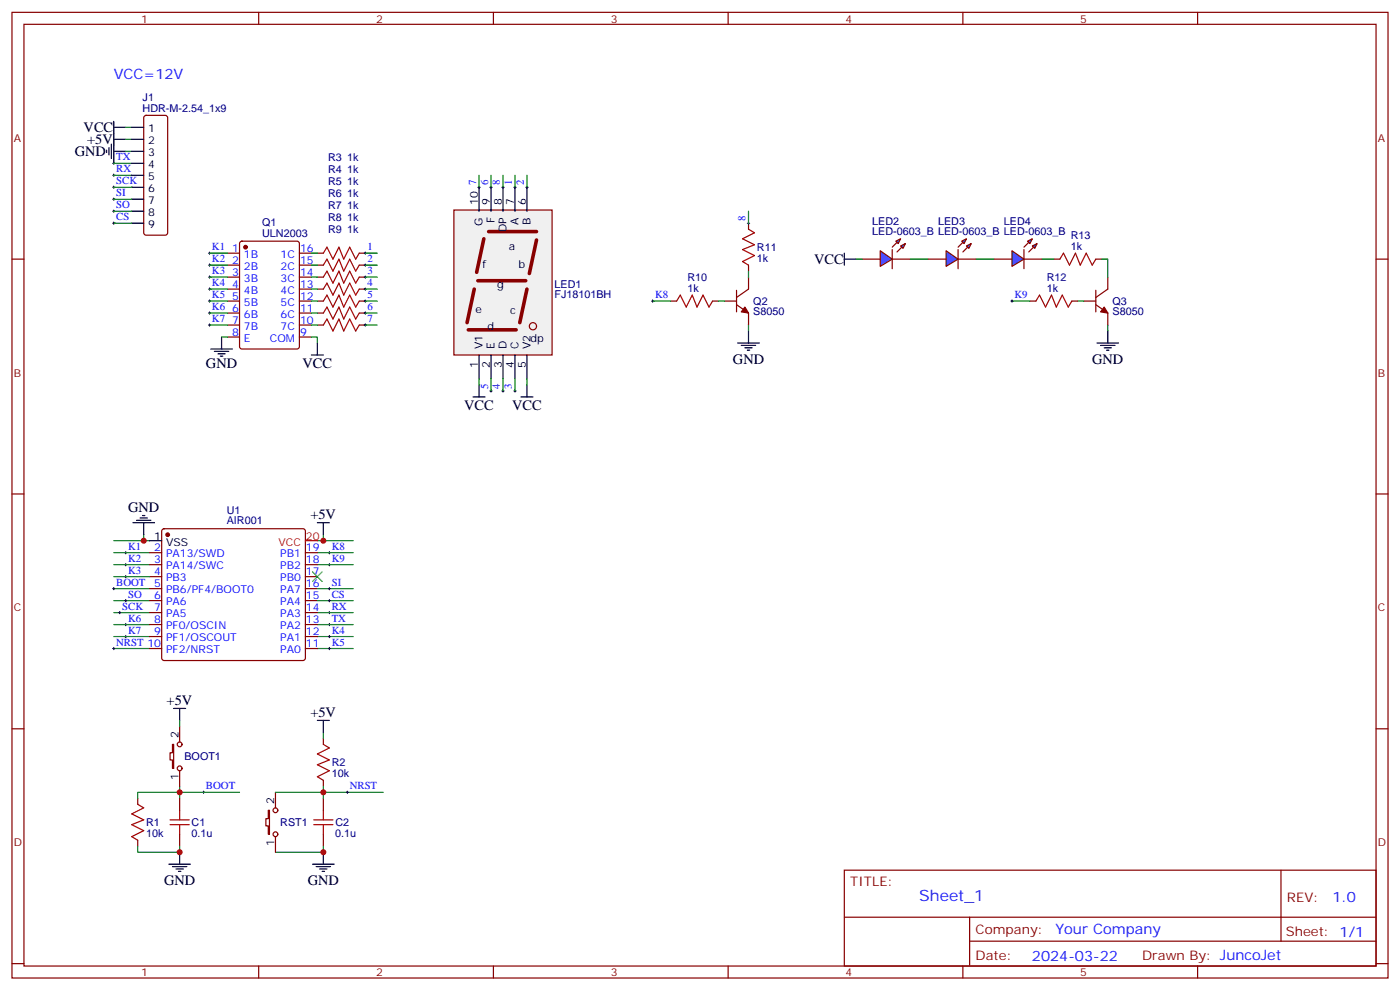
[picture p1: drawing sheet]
<svg xmlns="http://www.w3.org/2000/svg" width="412mm" height="292mm" viewBox="0 0 412 292" stroke-linecap="round" stroke-linejoin="round" font-family="sans-serif">
<g fill="none" stroke="#870000" stroke-width=".35">
<path d="M3.5 3.6h405.4v284.4h-405.4zM7.1 7.2h398.2v277.2h-398.2zM76.2 3.6v3.6M145.3 3.6v3.6M214.5 3.6v3.6M283.6 3.6v3.6M352.8 3.6v3.6M3.5 76.3h3.6M405.3 76.3h3.6M3.5 145.5h3.6M405.3 145.5h3.6M3.5 214.6h3.6"/>
<path d="M405.3 214.6h3.6M248.7 256.2h156.6v28.2h-156.6zM377.3 256.2v20.9M248.7 270.1h156.5M285.6 277.1h119.6M285.6 270.1v14.1M3.5 283.7h3.6M76.2 284.4v3.6M145.3 284.4v3.6M214.5 284.4v3.6M283.6 284.4v3.6M352.8 284.4v3.6"/>
<path d="M405.3 283.7h3.6"/>
</g>
<path d="M133.7 61.8h28.9v42.7h-28.9z" fill="#f0f0f0" stroke="#870000" stroke-width=".35"/>
<path d="M142.5 70.3l-2.1 9.9M143.9 68.2h14.1M158 70.7l-2.1 9.8M137.9 97.1h14.1M139.7 85.1l-2.1 9.9M140.8 82.7h14.1M155.2 85.1l-2.1 9.9" fill="none" stroke="#870000" stroke-width="1.1"/>
<circle cx="157" cy="96.1" r="1.06" fill="#f0f0f0" stroke="#870000" stroke-width=".35"/>
<g fill="none" stroke="#000" stroke-width=".35">
<path d="M33.5 37.5h3.5M33.5 35.7v12M31.4 44.2v.7M32.1 43.5v2.1M32.8 42.4v4.3M33.5 41h3.5M33.5 44.6h3.5M141.1 55.1v7.1M144.6 55.1v7.1M148.2 55.1v7.1M151.7 55.1v7.1M155.2 55.1v7.1"/>
<path d="M65.3 99.2v3.6M220.5 97.5v3.5M62.1 102.8h6.3M63.1 103.5h4.3M64.2 104.2h2.1M64.9 104.9h.7M91.7 104.5h3.5M93.5 101v3.5M139.3 116.9h3.6M141.1 104.5v7.1M141.1 113.3v3.6M144.6 104.5v7.1"/>
<path d="M148.2 104.5v7.1M151.7 104.5v7.1M153.5 116.9h3.5M155.2 104.5v7.1M155.2 113.3v3.6M217.3 101h6.4M218.4 101.7h4.2M219.4 102.4h2.1M220.1 103.1h.7M39.2 153.9h6.3M40.2 153.2h4.2M41.3 152.5h2.1"/>
<path d="M42 151.8h.7M42.3 153.9v3.5M44.1 159.2h3.5M93.5 153.9h3.5M95.2 153.9v3.5M93.5 212.1h3.5M95.2 212.1v3.6M49.7 254.5h6.4M50.8 255.2h4.2M51.9 255.9h2.1M52.6 256.6h.7M52.9 250.9v3.6"/>
<path d="M92.1 254.5h6.3M93.1 255.2h4.3M94.2 255.9h2.1M94.9 256.6h.7M95.2 250.9v3.6"/>
</g>
<g fill="none" stroke="#008700" stroke-width=".35">
<path d="M37 37.5h1.8M33.5 48.1h5.3M33.5 51.6h5.3M37 41h1.8M37 44.6h1.8M141.1 51.6v3.5M144.6 51.6v3.5M148.2 51.6v3.5M151.7 51.6v3.5M155.2 51.6v3.5M61.7 78.1h5.3M61.7 74.5h5.3"/>
<path d="M91.7 78.1h1.8M91.7 74.5h1.8M107.6 78.1h3.5M107.6 74.5h3.5M220.5 62.2v3.5M220.5 79.8v1.8M61.7 95.7h5.3M61.7 92.2h5.3M61.7 88.7h5.3M61.7 85.1h5.3M61.7 81.6h5.3M65.3 99.2h1.7"/>
<path d="M91.7 99.2h1.8v1.8M91.7 95.7h1.8M91.7 92.2h1.8M91.7 88.7h1.8M91.7 85.1h1.8M91.7 81.6h1.8M107.6 95.7h3.5M107.6 92.2h3.5M107.6 88.7h3.5M107.6 85.1h3.5M107.6 81.6h3.5M192.3 88.7h5.3"/>
<path d="M211.7 88.7h1.7M220.5 95.7v1.8M141.1 111.6v1.7M144.6 111.6v3.5M148.2 111.6v3.5M151.7 111.6v3.5M155.2 111.6v1.7M33.5 159.2h10.6M42.3 157.4v1.8M93.5 159.2h10.6M95.2 157.4v1.8M33.5 176.8h10.6"/>
<path d="M33.5 173.3h10.6M33.5 166.3h10.6M33.5 162.7h10.6M33.5 169.8h10.6M93.5 166.3h10.6M93.5 162.7h10.6M33.5 187.4h10.6M33.5 183.9h10.6M33.5 180.4h10.6M33.5 191h10.6M93.5 187.4h10.6M93.5 183.9h10.6"/>
<path d="M93.5 180.4h10.6M93.5 191h10.6M95.2 215.7v1.7M52.9 233.3h17.7M52.9 231.5v3.6M81.1 233.3h31.8M95.2 231.5v3.6M95.2 249.2v1.7h-14.1"/>
</g>
<g fill="none" stroke="#870000" stroke-width=".35">
<path d="M67 74.5h3.6M67 78.1h3.6M70.8 71.2l.5-.2h16.2l.6 .4 .1 30.7-.5 .6-16.4 .1-.7-.5v-30.6zM88.2 74.5h3.5M88.2 78.1h3.5M93.5 74.5h1.7M93.5 78.1h1.7M105.8 74.5h1.8M105.8 78.1h1.8M220.5 65.7v1.8M220.5 78.1v1.7M67 81.6h3.6"/>
<path d="M67 85.1h3.6M67 88.7h3.6M67 92.2h3.6M67 95.7h3.6M67 99.2h3.6M88.2 81.6h3.5M88.2 85.1h3.5M88.2 88.7h3.5M88.2 92.2h3.5M88.2 95.7h3.5M88.2 99.2h3.5M93.5 81.6h1.7"/>
<path d="M93.5 85.1h1.7M93.5 88.7h1.7M93.5 92.2h1.7M93.5 95.7h1.7M105.8 81.6h1.8M105.8 85.1h1.8M105.8 88.7h1.8M105.8 92.2h1.8M105.8 95.7h1.8M197.6 88.7h1.7M209.9 88.7h1.8M213.4 88.7h3.6"/>
<path d="M217 89.7l3.5 2.5v3.5M217 85.5v6.3M220.5 81.6v3.5l-3.5 2.5M47.9 155.9l.4-.2h41l.5 .2 .2 .5v37.4l-.3 .5-.4 .2h-41l-.5-.2-.2-.5v-37.4zM44.1 162.7h3.5M44.1 166.3h3.5M44.1 169.8h3.5M44.1 173.3h3.5M44.1 176.8h3.5M90 162.7h3.5M90 166.3h3.5M90 169.8h3.5"/>
<path d="M90 173.3h3.5M90 176.8h3.5M44.1 180.4h3.5M44.1 183.9h3.5M44.1 187.4h3.5M44.1 191h3.5M90 180.4h3.5M90 183.9h3.5M90 187.4h3.5M90 191h3.5M95.2 217.4v1.8M52.9 235.1v3.5"/>
<path d="M79 238.6h.4v7h-.4v-2.4h-.7v-2.1h.7zM81.1 233.3v4.6M95.2 229.8v1.7M95.2 235.1v3.5M52.9 245.6v3.6M81.1 246.3v4.6M95.2 245.6v3.6"/>
<circle cx="81.1" cy="238.6" r=".71"/>
<circle cx="81.1" cy="245.6" r=".71"/>
</g>
<g fill="#870000" stroke="#870000" stroke-width=".35">
<path d="M219.4 90.4l1.1 1.8-2.1-.4z"/>
<circle cx="72.3" cy="72.8" r=".53"/>
<circle cx="49.4" cy="157.4" r=".53"/>
</g>
<g fill="none" stroke="#a10000" stroke-width=".35">
<path d="M95.2 74.5l1.1-1.7 1.8 3.5 1.7-3.5 1.4 3.5 1.8-3.5 1.8 3.5 1-1.8M95.2 78.1l1.1-1.8 1.8 3.5 1.7-3.5 1.4 3.5 1.8-3.5 1.8 3.5 1-1.7M220.5 67.5l1.7 1-3.5 1.8 3.5 1.8-3.5 1.4 3.5 1.7-3.5 1.8 1.8 1.1M95.2 92.2l1.1-1.8 1.8 3.5 1.7-3.5 1.4 3.5 1.8-3.5 1.8 3.5 1-1.7M95.2 95.7l1.1-1.8 1.8 3.6 1.7-3.6 1.4 3.6 1.8-3.6 1.8 3.6 1-1.8M95.2 81.6l1.1-1.8 1.8 3.6 1.7-3.6 1.4 3.6 1.8-3.6 1.8 3.6 1-1.8M95.2 85.1l1.1-1.7 1.8 3.5 1.7-3.5 1.4 3.5 1.8-3.5 1.8 3.5 1-1.8M95.2 88.7l1.1-1.8 1.8 3.5 1.7-3.5 1.4 3.5 1.8-3.5 1.8 3.5 1-1.7M199.3 88.7l1.1-1.8 1.7 3.5 1.8-3.5 1.4 3.5 1.8-3.5 1.7 3.5 1.1-1.7M95.2 219.2l1.8 1-3.5 1.8 3.5 1.8-3.5 1.4 3.5 1.7-3.5 1.8 1.7 1.1M52.9 238.6v2.8M95.2 238.6v2.8"/>
<path d="M50.1 242.8h5.6M50.1 241.4h5.6M52.9 242.8v2.8M92.4 242.8h5.7M92.4 241.4h5.7M95.2 242.8v2.8"/>
</g>
<g fill="none" stroke="#000" stroke-width=".29">
<path d="M33.2 48.1h.7M33.2 51.6h.7M33.5 47.7v.7M33.5 51.3v.7M140.8 55.1h.7M141.1 54.8v.7M144.3 55.1h.7M144.6 54.8v.7M147.8 55.1h.7M148.2 54.8v.7M151.3 55.1h.7M151.7 54.8v.7"/>
<path d="M154.9 55.1h.7M155.2 54.8v.7M61.4 74.5h.7M61.4 78.1h.7M61.7 74.2v.7M61.7 77.7v.7M107.2 74.5h.7M107.2 78.1h.7M107.6 74.2v.7M107.6 77.7v.7M220.1 65.7h.7M220.5 65.4v.7"/>
<path d="M61.4 81.6h.7M61.4 85.1h.7M61.4 88.7h.7M61.4 92.2h.7M61.4 95.7h.7M61.7 81.2v.8M61.7 84.8v.7M61.7 88.3v.7M61.7 91.8v.7M61.7 95.4v.7M107.2 81.6h.7M107.2 85.1h.7"/>
<path d="M107.2 88.7h.7M107.2 92.2h.7M107.2 95.7h.7M107.6 81.2v.8M107.6 84.8v.7M107.6 88.3v.7M107.6 91.8v.7M107.6 95.4v.7M191.9 88.7h.7M192.3 88.3v.7M144.3 115.1h.7M144.6 114.8v.7"/>
<path d="M147.8 115.1h.7M148.2 114.8v.7M151.3 115.1h.7M151.7 114.8v.7M33.2 173.3h.7M33.5 173v.7M36.7 166.3h.7M36.7 162.7h.7M36.7 169.8h.7M37 162.4v.7M37 165.9v.7M37 169.4v.7"/>
<path d="M96.7 166.3h.7M96.7 162.7h.7M97 162.4v.7M97 165.9v.7M33.2 191h.7M33.5 190.6v.7M36.7 187.4h.7M36.7 183.9h.7M37 183.6v.7M37 187.1v.7M96.7 183.9h.7M96.7 180.4h.7"/>
<path d="M97 180v.7M97 183.6v.7M59.6 233.3h.7M60 232.9v.7M102 233.3h.7M102.3 232.9v.7"/>
</g>
<path d="M90 159.2h3.5" fill="none" stroke="#f00" stroke-width=".35"/>
<path d="M259.3 73.8l3.5 2.5-3.5 2.1z" fill="#09f" stroke="#870000" stroke-width=".35"/>
<path d="M262.8 73.5v5.6z" fill="#f00" stroke="#870000" stroke-width=".35"/>
<g fill="#870000" stroke="#870000" stroke-width=".35">
<path d="M262.8 72.8l1.4-1.4z"/>
<path d="M264.2 74.2l1.4-1.4z"/>
</g>
<g fill="#09f" stroke="#870000" stroke-width=".35">
<path d="M263.9 71l1.4-.7-.7 1.4z"/>
<path d="M265.3 72.4l1.4-.7-.7 1.4z"/>
</g>
<path d="M254 76.3h5.3M262.8 76.3h5.3" fill="none" stroke="#870000" stroke-width=".35"/>
<path d="M278.7 73.8l3.5 2.5-3.5 2.1z" fill="#09f" stroke="#870000" stroke-width=".35"/>
<path d="M282.2 73.5v5.6z" fill="#f00" stroke="#870000" stroke-width=".35"/>
<g fill="#870000" stroke="#870000" stroke-width=".35">
<path d="M282.2 72.8l1.4-1.4z"/>
<path d="M283.6 74.2l1.4-1.4z"/>
</g>
<g fill="#09f" stroke="#870000" stroke-width=".35">
<path d="M283.3 71l1.4-.7-.7 1.4z"/>
<path d="M284.7 72.4l1.4-.7-.7 1.4z"/>
</g>
<path d="M273.4 76.3h5.3M282.2 76.3h5.3" fill="none" stroke="#870000" stroke-width=".35"/>
<path d="M298.1 73.8l3.5 2.5-3.5 2.1z" fill="#09f" stroke="#870000" stroke-width=".35"/>
<path d="M301.6 73.5v5.6z" fill="#f00" stroke="#870000" stroke-width=".35"/>
<g fill="#870000" stroke="#870000" stroke-width=".35">
<path d="M303 71.4l-1.4 1.4z"/>
<path d="M303 74.2l1.4-1.4z"/>
</g>
<g fill="#09f" stroke="#870000" stroke-width=".35">
<path d="M302.7 71l1.4-.7-.7 1.4z"/>
<path d="M304.1 72.4l1.4-.7-.7 1.4z"/>
</g>
<g fill="none" stroke="#870000" stroke-width=".35">
<path d="M42.6 34.2l.4-.2h5.7l.5 .2 .2 .5v33.8l-.2 .5-.5 .3h-5.7l-.5-.3-.2-.5v-33.8zM292.8 76.3h5.3M301.6 76.3h5.3M310.4 76.3h1.8M322.8 76.3h1.8M303.4 88.7h1.8M315.7 88.7h1.8M319.3 88.7h3.5M322.8 89.7l3.5 2.5v3.5M322.8 85.5v6.3M326.3 81.6v3.5l-3.5 2.5M50.8 219.2h.4v7h-.4v-2.4h-.7v-2.1h.7z"/>
<path d="M52.9 213.9v4.6M40.6 235.1v1.7M52.9 226.9v4.6M40.6 247.4v1.8"/>
<circle cx="52.9" cy="219.2" r=".71"/>
<circle cx="52.9" cy="226.2" r=".71"/>
</g>
<g fill="none" stroke="#008700" stroke-width=".35">
<path d="M33.5 55.1h5.3M33.5 58.7h5.3M33.5 62.2h5.3M33.5 65.7h5.3M252.2 76.3h1.8M268.1 76.3h5.3M287.5 76.3h5.3M306.9 76.3h3.5M324.6 76.3h1.7v5.3M298.1 88.7h5.3M317.5 88.7h1.8M326.3 95.7v1.8"/>
<path d="M93.5 173.3h10.6M93.5 176.8h10.6M52.9 212.1v1.8M52.9 233.3h-12.3v1.8M40.6 249.2v1.7h12.3v-1.7"/>
</g>
<g fill="none" stroke="#000" stroke-width=".29">
<path d="M33.2 55.1h.7M33.2 58.7h.7M33.5 54.8v.7M33.5 58.3v.7M33.2 62.2h.7M33.2 65.7h.7M33.5 61.8v.7M33.5 65.4v.7M297.7 88.7h.7M298.1 88.3v.7M36.7 176.8h.7M37 176.5v.7"/>
<path d="M96.7 176.8h.7M96.7 173.3h.7M97 173v.7M97 176.5v.7M34.9 180.4h.7M35.3 180v.7M96.7 191h.7M96.7 187.4h.7M97 187.1v.7M97 190.6v.7"/>
</g>
<g fill="none" stroke="#000" stroke-width=".35">
<path d="M38.8 37.5h3.5M38.8 41h3.5M38.8 44.6h3.5M38.8 48.1h3.5M38.8 51.6h3.5M38.8 55.1h3.5M38.8 58.7h3.5M38.8 62.2h3.5M38.8 65.7h3.5M248.7 76.3h3.5M248.7 74.5v3.6M326.3 97.5v3.5"/>
<path d="M323.1 101h6.4M324.2 101.7h4.2M325.3 102.4h2.1M326 103.1h.7M51.2 208.6h3.5M52.9 208.6v3.5"/>
</g>
<path d="M312.2 76.3l1.1-1.8 1.7 3.6 1.8-3.6 1.4 3.6 1.8-3.6 1.7 3.6 1.1-1.8M305.2 88.7l1-1.8 1.8 3.5 1.7-3.5 1.4 3.5 1.8-3.5 1.8 3.5 1-1.7M40.6 236.8l1.7 1.1-3.5 1.7 3.5 1.8-3.5 1.4 3.5 1.8-3.5 1.7 1.8 1.1" fill="none" stroke="#a10000" stroke-width=".35"/>
<path d="M325.3 90.4l1 1.8-2.1-.4z" fill="#870000" stroke="#870000" stroke-width=".35"/>
<path d="M92.1 168.4l2.8 2.8M94.9 168.4l-2.8 2.8" fill="none" stroke="#3c3" stroke-width=".35"/>
<g fill="#c00">
<circle cx="52.9" cy="233.3" r=".88"/>
<circle cx="95.3" cy="233.3" r=".88"/>
<circle cx="95.3" cy="250.9" r=".88"/>
<circle cx="42.3" cy="159.2" r=".88"/>
<circle cx="95.3" cy="159.2" r=".88"/>
<circle cx="52.9" cy="250.9" r=".88"/>
</g>
<text font-size="4.6" fill="#00f" x="270.8" y="265.3">Sheet_1</text>
<g font-size="4.2" fill="#00f">
<text x="33.5" y="23.4">VCC=12V</text>
<text x="392.5" y="265.5">1.0</text>
<text x="310.9" y="275">Your Company</text>
<text x="304" y="282.9">2024-03-22</text>
</g>
<g font-size="4.2">
<text x="24.6" y="38.9">VCC</text>
<text x="22.1" y="46">GND</text>
<text x="25.7" y="42.5">+5V</text>
<text x="239.8" y="77.7">VCC</text>
<text x="215.9" y="107.1">GND</text>
<text x="321.7" y="107.1">GND</text>
<text x="60.7" y="108.4">GND</text>
<text x="89.1" y="108.4">VCC</text>
<text x="136.8" y="120.8">VCC</text>
<text x="150.9" y="120.8">VCC</text>
<text x="37.8" y="150.7">GND</text>
<text x="91.4" y="152.8">+5V</text>
<text x="49.1" y="207.5">+5V</text>
<text x="91.4" y="211">+5V</text>
<text x="48.3" y="260.5">GND</text>
<text x="90.7" y="260.5">GND</text>
</g>
<g font-size="3.9" fill="#800">
<text x="250.5" y="260.8">TITLE:</text>
<text x="379.1" y="265.5">REV:</text>
<text x="287.4" y="275">Company:</text>
<text x="378.7" y="275.6">Sheet: 1/1</text>
<text x="287.4" y="282.7">Date:</text>
<text x="336.4" y="282.8">Drawn By: JuncoJet</text>
</g>
<g font-size="3.2" fill="#800">
<text x="41.6" y="6.6">1</text>
<text x="110.8" y="6.6">2</text>
<text x="179.9" y="6.6">3</text>
<text x="249.1" y="6.6">4</text>
<text x="318.2" y="6.6">5</text>
<text x="4.1" y="41.7">A</text>
<text x="405.9" y="41.7">A</text>
<text x="4.1" y="110.9">B</text>
<text x="405.9" y="110.9">B</text>
<text x="4.1" y="180">C</text>
<text x="405.9" y="180">C</text>
<text x="4.1" y="249.2">D</text>
<text x="405.9" y="249.2">D</text>
<text x="41.6" y="287.4">1</text>
<text x="110.8" y="287.4">2</text>
<text x="179.9" y="287.4">3</text>
<text x="249.1" y="287.4">4</text>
<text x="318.2" y="287.4">5</text>
</g>
<g font-size="3.2" fill="#000080">
<text x="42" y="29.7">J1</text>
<text x="42" y="32.9">HDR-M-2.54_1x9</text>
<text x="96.7" y="47.5">R3</text>
<text x="102.3" y="47.5">1k</text>
<text x="96.7" y="51">R4</text>
<text x="102.3" y="51">1k</text>
<text x="96.7" y="54.5">R5</text>
<text x="96.7" y="58.1">R6</text>
<text x="102.3" y="54.5">1k</text>
<text x="102.3" y="58.1">1k</text>
<text x="96.7" y="61.6">R7</text>
<text x="96.7" y="65.1">R8</text>
<text x="102.3" y="61.6">1k</text>
<text x="102.3" y="65.1">1k</text>
<text x="77.2" y="69.8">ULN2003</text>
<text x="77.2" y="66.6">Q1</text>
<text x="96.7" y="68.7">R9</text>
<text x="102.3" y="68.7">1k</text>
<text x="256.9" y="69.3">LED-0603_B LED-0603_B LED-0603_B</text>
<text x="256.9" y="66.3">LED2</text>
<text x="276.3" y="66.3">LED3</text>
<text x="295.7" y="66.3">LED4</text>
<text x="315.4" y="70.4">R13</text>
<text x="223" y="77">1k</text>
<text x="223" y="73.8">R11</text>
<text x="315.4" y="73.5">1k</text>
<text x="202.5" y="82.7">R10</text>
<text x="308.3" y="82.7">R12</text>
<text x="163.3" y="87.8">FJ18101BH</text>
<text x="163.3" y="84.7">LED1</text>
<text x="202.5" y="85.8">1k</text>
<text x="221.9" y="89.7">Q2</text>
<text x="308.3" y="85.8">1k</text>
<text x="327.7" y="89.7">Q3</text>
<text x="221.9" y="92.9">S8050</text>
<text x="327.7" y="92.9">S8050</text>
<text x="66.8" y="154.3">AIR001</text>
<text x="66.8" y="151.4">U1</text>
<text x="54.3" y="223.9">BOOT1</text>
<text x="97.7" y="225.6">R2</text>
<text x="97.7" y="228.8">10k</text>
<text x="43" y="243.2">R1</text>
<text x="56.4" y="243.2">C1</text>
<text x="82.5" y="243.3">RST1</text>
<text x="98.8" y="243.2">C2</text>
<text x="43" y="246.5">10k</text>
<text x="56.4" y="246.5">0.1u</text>
<text x="98.8" y="246.5">0.1u</text>
</g>
<g font-size="3.2">
<text x="43.6" y="38.9">1</text>
<text x="43.6" y="42.4">2</text>
<text x="43.6" y="46">3</text>
<text x="43.6" y="49.5">4</text>
<text x="43.6" y="53">5</text>
<text x="43.6" y="56.6">6</text>
<text x="43.6" y="60.1">7</text>
<text x="43.6" y="63.6">8</text>
<text x="140.8" y="60.4" transform="rotate(-90 140.8 60.4)">10</text>
<text x="144.3" y="60.4" transform="rotate(-90 144.3 60.4)">9</text>
<text x="145.7" y="65.8" transform="rotate(-90 145.7 65.8)">F</text>
<text x="147.8" y="60.4" transform="rotate(-90 147.8 60.4)">8</text>
<text x="151.3" y="60.4" transform="rotate(-90 151.3 60.4)">7</text>
<text x="154.9" y="60.4" transform="rotate(-90 154.9 60.4)">6</text>
<text x="43.6" y="67.1">9</text>
<text x="142.2" y="66.4" transform="rotate(-90 142.2 66.4)">G</text>
<text x="149.2" y="68.3" transform="rotate(-90 149.2 68.3)">DP</text>
<text x="152.8" y="66.1" transform="rotate(-90 152.8 66.1)">A</text>
<text x="156.3" y="66.1" transform="rotate(-90 156.3 66.1)">B</text>
<text x="149.9" y="73.5">a</text>
<text x="142.2" y="78.8">f</text>
<text x="152.8" y="78.8">b</text>
<text x="146.4" y="84.8">g</text>
<text x="140.1" y="92.2">e</text>
<text x="150.3" y="92.5">c</text>
<text x="143.6" y="97.1">d</text>
<text x="156.3" y="100.6">dp</text>
<text x="142.2" y="102.8" transform="rotate(-90 142.2 102.8)">V1</text>
<text x="145.7" y="102.8" transform="rotate(-90 145.7 102.8)">E</text>
<text x="149.2" y="102.8" transform="rotate(-90 149.2 102.8)">D</text>
<text x="152.8" y="102.8" transform="rotate(-90 152.8 102.8)">C</text>
<text x="156.3" y="102.8" transform="rotate(-90 156.3 102.8)">V2</text>
<text x="140.8" y="108.3" transform="rotate(-90 140.8 108.3)">1</text>
<text x="144.3" y="108.3" transform="rotate(-90 144.3 108.3)">2</text>
<text x="147.8" y="108.3" transform="rotate(-90 147.8 108.3)">3</text>
<text x="151.3" y="108.3" transform="rotate(-90 151.3 108.3)">4</text>
<text x="154.9" y="108.3" transform="rotate(-90 154.9 108.3)">5</text>
<text x="45.4" y="158.9">1</text>
<text x="48.9" y="160.6">VSS</text>
<text x="52.6" y="217.4" transform="rotate(-90 52.6 217.4)">2</text>
<text x="52.6" y="229.7" transform="rotate(-90 52.6 229.7)">1</text>
<text x="80.8" y="236.8" transform="rotate(-90 80.8 236.8)">2</text>
<text x="80.8" y="249.1" transform="rotate(-90 80.8 249.1)">1</text>
</g>
<g font-size="3.2" fill="#00f">
<text x="34.2" y="47.2">TX</text>
<text x="34.2" y="50.7">RX</text>
<text x="34.2" y="54.3">SCK</text>
<text x="34.2" y="57.8">SI</text>
<text x="140.2" y="54.4" transform="rotate(-90 140.2 54.4)">7</text>
<text x="143.8" y="54.4" transform="rotate(-90 143.8 54.4)">6</text>
<text x="147.3" y="54.4" transform="rotate(-90 147.3 54.4)">8</text>
<text x="150.8" y="54.4" transform="rotate(-90 150.8 54.4)">1</text>
<text x="154.3" y="54.4" transform="rotate(-90 154.3 54.4)">2</text>
<text x="34.2" y="61.3">SO</text>
<text x="34.2" y="64.8">CS</text>
<text x="219.6" y="65" transform="rotate(-90 219.6 65)">8</text>
<text x="62.4" y="73.7">K1</text>
<text x="62.4" y="77.2">K2</text>
<text x="68.4" y="74.2">1</text>
<text x="68.4" y="77.7">2</text>
<text x="71.9" y="76">1B</text>
<text x="82.7" y="76">1C</text>
<text x="88.4" y="77.7">15</text>
<text x="88.4" y="74.2">16</text>
<text x="108.3" y="73.7">1</text>
<text x="108.3" y="77.2">2</text>
<text x="62.4" y="80.7">K3</text>
<text x="68.4" y="81.2">3</text>
<text x="71.9" y="79.5">2B</text>
<text x="71.9" y="83">3B</text>
<text x="82.7" y="83">3C</text>
<text x="82.7" y="79.5">2C</text>
<text x="88.4" y="81.2">14</text>
<text x="108.3" y="80.7">3</text>
<text x="62.4" y="84.2">K4</text>
<text x="62.4" y="87.8">K5</text>
<text x="68.4" y="84.8">4</text>
<text x="68.4" y="88.3">5</text>
<text x="71.9" y="86.5">4B</text>
<text x="82.7" y="86.5">4C</text>
<text x="88.4" y="88.3">12</text>
<text x="88.4" y="84.8">13</text>
<text x="108.3" y="84.2">4</text>
<text x="108.3" y="87.8">5</text>
<text x="193" y="87.8">K8</text>
<text x="298.8" y="87.8">K9</text>
<text x="62.4" y="91.3">K6</text>
<text x="62.4" y="94.8">K7</text>
<text x="68.4" y="91.8">6</text>
<text x="68.4" y="95.4">7</text>
<text x="71.9" y="90.1">5B</text>
<text x="71.9" y="93.6">6B</text>
<text x="82.7" y="93.6">6C</text>
<text x="82.7" y="90.1">5C</text>
<text x="88.4" y="95.4">10</text>
<text x="88.4" y="91.8">11</text>
<text x="108.3" y="91.3">6</text>
<text x="108.3" y="94.8">7</text>
<text x="68.4" y="98.9">8</text>
<text x="71.9" y="97.1">7B</text>
<text x="71.9" y="100.6">E</text>
<text x="79.5" y="100.6">COM</text>
<text x="82.7" y="97.1">7C</text>
<text x="88.4" y="98.9">9</text>
<text x="143.8" y="114.4" transform="rotate(-90 143.8 114.4)">5</text>
<text x="147.3" y="114.4" transform="rotate(-90 147.3 114.4)">4</text>
<text x="150.8" y="114.4" transform="rotate(-90 150.8 114.4)">3</text>
<text x="37.7" y="161.9">K1</text>
<text x="97.7" y="161.9">K8</text>
<text x="37.7" y="165.4">K2</text>
<text x="45.4" y="162.4">2</text>
<text x="45.4" y="165.9">3</text>
<text x="48.9" y="164.1">PA13/SWD</text>
<text x="48.9" y="167.7">PA14/SWC</text>
<text x="82.5" y="167.7">PB2</text>
<text x="82.5" y="164.1">PB1</text>
<text x="90.1" y="165.9">18</text>
<text x="90.1" y="162.4">19</text>
<text x="97.7" y="165.4">K9</text>
<text x="34.2" y="172.4">BOOT</text>
<text x="37.7" y="168.9">K3</text>
<text x="45.4" y="169.4">4</text>
<text x="45.4" y="173">5</text>
<text x="48.9" y="171.2">PB3</text>
<text x="82.5" y="171.2">PB0</text>
<text x="90.1" y="173">16</text>
<text x="90.1" y="169.4">17</text>
<text x="97.7" y="172.4">SI</text>
<text x="36" y="179.5">SCK</text>
<text x="37.7" y="176">SO</text>
<text x="45.4" y="176.5">6</text>
<text x="48.9" y="174.7">PB6/PF4/BOOT0</text>
<text x="48.9" y="178.3">PA6</text>
<text x="82.6" y="178.3">PA4</text>
<text x="82.6" y="174.7">PA7</text>
<text x="90.1" y="176.5">15</text>
<text x="97.7" y="179.5">RX</text>
<text x="97.7" y="176">CS</text>
<text x="37.7" y="183">K6</text>
<text x="45.4" y="180">7</text>
<text x="45.4" y="183.6">8</text>
<text x="48.9" y="181.8">PA5</text>
<text x="48.9" y="185.3">PF0/OSCIN</text>
<text x="82.6" y="185.3">PA2</text>
<text x="82.6" y="181.8">PA3</text>
<text x="90.1" y="183.6">13</text>
<text x="90.1" y="180">14</text>
<text x="97.7" y="183">TX</text>
<text x="34.2" y="190.1">NRST 10</text>
<text x="37.7" y="186.5">K7</text>
<text x="45.4" y="187.1">9</text>
<text x="48.9" y="188.8">PF1/OSCOUT</text>
<text x="82.6" y="188.8">PA1</text>
<text x="90.1" y="190.6">11</text>
<text x="90.1" y="187.1">12</text>
<text x="97.7" y="190.1">K5</text>
<text x="97.7" y="186.5">K4</text>
<text x="48.9" y="192.4">PF2/NRST</text>
<text x="82.6" y="192.4">PA0</text>
<text x="60.7" y="232.4">BOOT</text>
<text x="103" y="232.4">NRST</text>
</g>
<g font-size="3.2" fill="#f00">
<text x="82.1" y="160.6">VCC</text>
<text x="90.1" y="158.9">20</text>
</g>
</svg>
